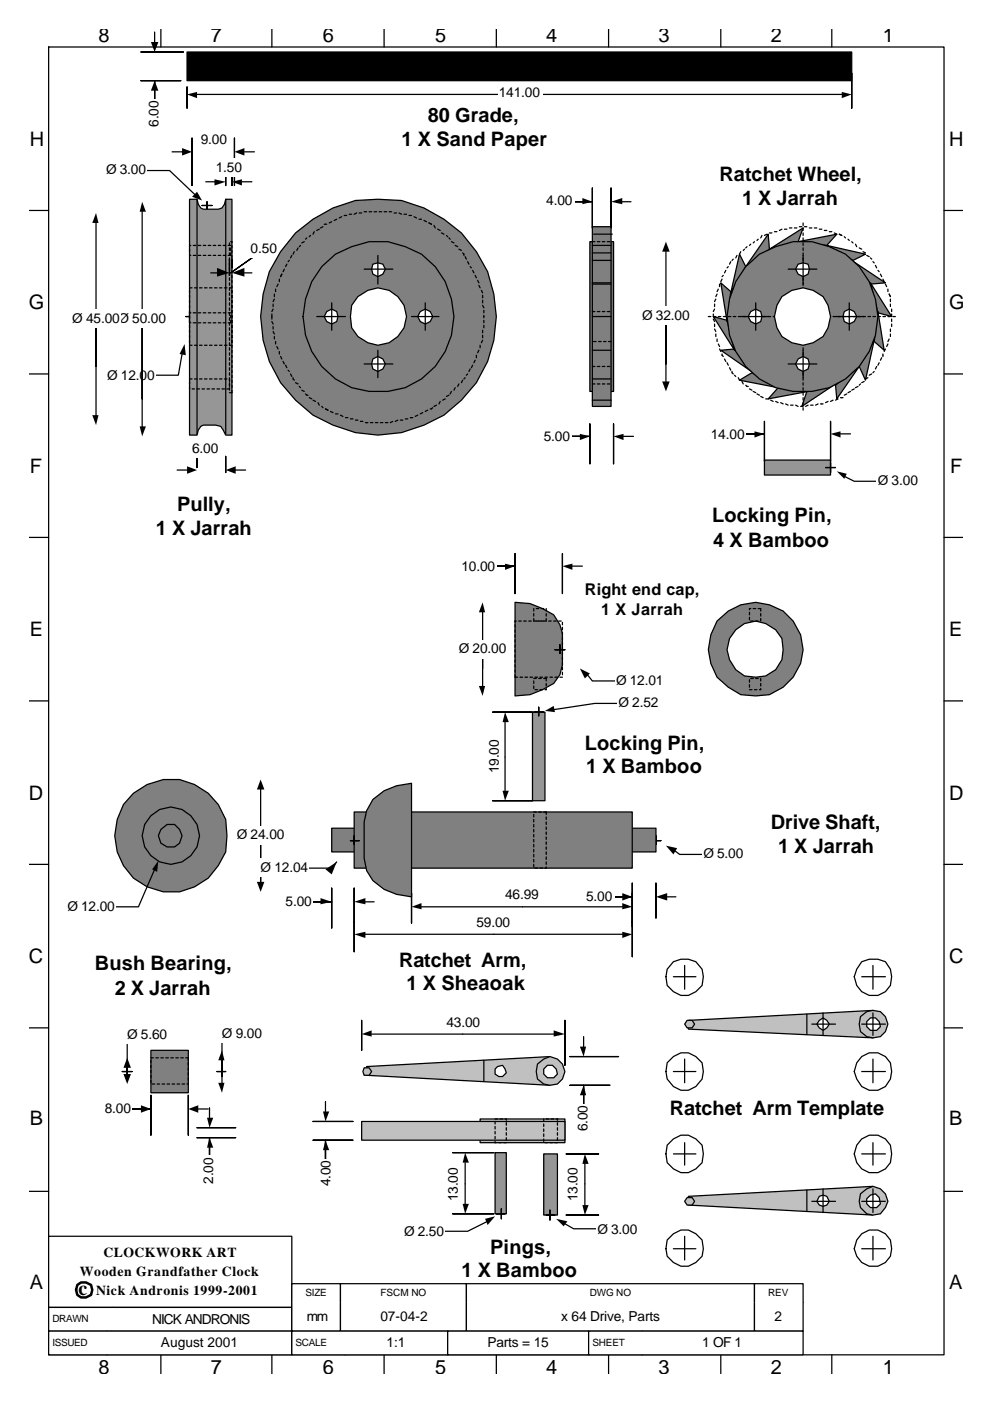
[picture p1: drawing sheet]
<svg xmlns="http://www.w3.org/2000/svg" width="210mm" height="297mm" viewBox="0 0 210 297" stroke-linecap="round" stroke-linejoin="round" font-family="sans-serif">
<g fill="#808080" stroke="#000" stroke-width=".26">
<path d="M28.3 168.2a12 12 0 0 1 18 2.4l1.6 3.1 .3 3.5-.3 3.4-1.6 2.9a11.9 11.9 0 0 1-15 4.6 11.9 11.9 0 0 1-6.4-14.4l1.3-3.1z" fill-rule="evenodd"/>
<circle cx="36.2" cy="177.2" r="6"/>
</g>
<path d="M125.7 39.9v8.4zM129.6 39.9v8.4zM118.8 42.8h6.9z" fill-rule="evenodd" fill="#fff"/>
<path d="M125.7 39.9v8.4v-8.4M129.6 39.9v8.4v-8.4M121.4 42.8h2.4M125.7 42.8h-6.9h6.9M131.8 42.8h2.1" fill="none" stroke="#000" stroke-width=".26"/>
<path d="M123.6 42l2.1 .8-2.1 .5zM129.6 42.8l2.4-.8v1.3z" fill="#000"/>
<g fill="#fff">
<path d="M115.6 40.7h6.4v3.9h-6.4z" fill-rule="evenodd"/>
<path d="M125.1 89.9v8.4zM130.2 89.9v8.4zM118.3 92.5h6.8z" fill-rule="evenodd"/>
</g>
<path d="M120.9 92.5h2.4M125.1 89.9v8.4v-8.4M125.1 92.5h-6.8h6.8M130.2 89.9v8.4v-8.4M132.3 92.5h2.1" fill="none" stroke="#000" stroke-width=".26"/>
<path d="M123 92l2.1 .5-2.1 .8zM130.2 92.5l2.1-.5v1.3z" fill="#000"/>
<g fill="#fff">
<path d="M115.1 90.4h6.3v4.2h-6.3z" fill-rule="evenodd"/>
<path d="M40.7 29.3v10zM49.7 29.3v10z" fill-rule="evenodd"/>
</g>
<path d="M36.5 32.2h2.4M40.7 29.3v10v-10M49.7 29.3v10v-10M51.9 32.2h2.1" fill="none" stroke="#000" stroke-width=".26"/>
<path d="M38.6 31.4l2.1 .8-2.1 .8zM49.7 32.2l2.2-.8v1.6z" fill="#000"/>
<g fill="#fff">
<path d="M42.1 27.7h6.3v4h-6.3z" fill-rule="evenodd"/>
<path d="M41.8 96.7v2.4zM47.9 96.7v3.5z" fill-rule="evenodd"/>
</g>
<path d="M37.6 99.7h2.1M41.8 96.7v2.4v-2.4M47.9 96.7v3.5v-3.5M49.7 99.7h2.4" fill="none" stroke="#000" stroke-width=".26"/>
<path d="M39.7 98.9l2.1 .8-2.1 .8zM47.9 99.7l2.1-.8v1.6z" fill="#000"/>
<g fill="#fff">
<path d="M40.5 93h6.1v4h-6.1z" fill-rule="evenodd"/>
<path d="M42.9 43.6h2.1zM43.9 42.8v1.8z" fill-rule="evenodd"/>
</g>
<path d="M31 36.2h5l5.3 5M42.9 43.6h2.1h-2.1M43.9 44.6v-1.8v1.8" fill="none" stroke="#000" stroke-width=".26"/>
<path d="M40.7 41.7l1.1-1 1.1 1.8z" fill="#000"/>
<g fill="#fff">
<path d="M22 34h9.2v4h-9.2z" fill-rule="evenodd"/>
<path d="M47.9 35.9v3.4zM49.2 35.9v3.4z" fill-rule="evenodd"/>
</g>
<path d="M43.7 38.5h2.1M47.9 35.9v3.4v-3.4M49.2 35.9v3.4v-3.4M51.3 38.5h2.1" fill="none" stroke="#000" stroke-width=".26"/>
<path d="M45.5 38l2.4 .5-2.4 .8zM49.2 38.5l2.1-.5v1.3z" fill="#000"/>
<g fill="#fff">
<path d="M200.3 252.6h4z"/>
<path d="M45.5 33.5h6.1v4h-6.1z" fill-rule="evenodd"/>
</g>
<g fill="none" stroke="#000" stroke-width=".26">
<path d="M10.3 10h190v277.2h-190zM34.1 6.2v3.8M57.7 6.2v3.8M81.5 6.2v3.8M105.3 6.2v3.8M129.1 6.2v3.8M152.9 6.2v3.8M176.5 6.2v3.8M6.3 44.6h4M200.3 44.6h4M6.3 79.3h4M200.3 79.3h4"/>
<path d="M6.3 113.9h4M200.3 113.9h4M6.3 148.6h4M200.3 148.6h4M6.3 183.3h4M200.3 183.3h4M6.3 217.9h4M200.3 217.9h4M6.3 252.6h4M200.3 252.6h4M34.1 287.2v4.1M57.7 287.2v4.1"/>
<path d="M81.5 287.2v4.1M105.3 287.2v4.1M129.1 287.2v4.1M152.9 287.2v4.1M176.5 287.2v4.1"/>
</g>
<path d="M75.1 195.4v6.4zM134.1 195.4v7.4z" fill-rule="evenodd" fill="#fff"/>
<path d="M75.1 195.4v6.4v-6.4M77.3 198.1h55M134.1 195.4v7.4v-7.4" fill="none" stroke="#000" stroke-width=".26"/>
<path d="M75.1 198.1l2.4-.5v1.3zM132 197.6l2.1 .5-2.1 .8z" fill="#000"/>
<g fill="#fff">
<path d="M100.8 193.6h7.9v4h-7.9z" fill-rule="evenodd"/>
<path d="M70.4 188.3v8.5zM75.1 188.3v7.4zM63.2 191.2h7.2z" fill-rule="evenodd"/>
</g>
<path d="M66.1 191.2h2.2M70.4 188.3v8.5v-8.5M70.4 191.2h-7.2h7.2M75.1 188.3v7.4v-7.4M77.3 191.2h2.1" fill="none" stroke="#000" stroke-width=".26"/>
<path d="M68 190.4l2.4 .8-2.4 .5zM75.1 191.2l2.4-.8v1.3z" fill="#000"/>
<g fill="#fff">
<path d="M60.1 189.1h6.3v4h-6.3z" fill-rule="evenodd"/>
<path d="M134.1 187.2v8.5zM139.2 187.2v7.4zM127.3 190.1h6.8z" fill-rule="evenodd"/>
</g>
<path d="M129.9 190.1h2.4M134.1 187.2v8.5v-8.5M134.1 190.1h-6.8h6.8M139.2 187.2v7.4v-7.4M141.3 190.1h2.1" fill="none" stroke="#000" stroke-width=".26"/>
<path d="M132 189.4l2.1 .7-2.1 .8zM139.2 190.1l2.4-.7v1.5z" fill="#000"/>
<g fill="#fff">
<path d="M124.1 188h6.3v4h-6.3z" fill-rule="evenodd"/>
<path d="M119.3 117.4v8.5zM109.3 117.4v8.5zM101.3 120h8z" fill-rule="evenodd"/>
</g>
<path d="M109.3 117.4v8.5v-8.5M119.3 117.4v8.5v-8.5M105 120h2.2M109.3 120h-8h8M121.2 120h2.4" fill="none" stroke="#000" stroke-width=".26"/>
<path d="M107.2 119.5l2.1 .5-2.1 .8zM119.3 120l2.1-.5v1.3z" fill="#000"/>
<path d="M97.6 117.9h7.7v4.2h-7.7z" fill-rule="evenodd" fill="#fff"/>
<path d="M162.2 97.5h14v3.2h-14z" fill-rule="evenodd" fill="#969696" stroke="#000" stroke-width=".26"/>
<path d="M162.2 89.3v8.5zM176.2 89.3v8.5zM154.5 92h7.7z" fill-rule="evenodd" fill="#fff"/>
<path d="M158 92h2.3M162.2 89.3v8.5v-8.5M162.2 92h-7.7h7.7M176.2 89.3v8.5v-8.5M178.3 92h2.1" fill="none" stroke="#000" stroke-width=".26"/>
<path d="M160.1 91.5l2.1 .5-2.1 .8zM176.2 92l2.1-.5v1.3z" fill="#000"/>
<path d="M150.5 89.9h7.7v4.2h-7.7z" fill-rule="evenodd" fill="#fff"/>
<path d="M109.3 127.7l3.1 .3 2.7 1 2.4 1.4 1.3 2.1 .5 1.8v6.6l-.5 2.2-1.3 1.8-2.4 1.3-2.7 1.1-3.1 .2z" fill-rule="evenodd" fill="#808080" stroke="#000" stroke-width=".26"/>
<g fill="none" stroke="#000" stroke-width=".26">
<path d="M109.3 132.5v.5M109.3 133.5v.6M109.3 134.6v.5M109.3 135.6v.6M109.3 136.7v.5M109.3 137.8v.5M109.3 138.8v.5M109.3 139.9v.5M109.5 131.7h-.2v.2M110.1 131.7h.5M111.1 131.7h.6M112.2 131.7h.5"/>
<path d="M113.2 131.1v.6h2.7v-.6M113.2 129v.6M113.2 130.1v.5M113.8 129h.5M114.8 129h.6M115.9 129v.6M115.9 130.1v.5M116.4 131.7h.5M117.5 131.7h.5M118.5 131.7h.6M119.3 131.9v.6M119.3 133v.5"/>
<path d="M119.3 134.1v.5M119.3 135.1v.5M119.3 136.2v.5M119.3 137.2v.6M119.3 138.3v.5M119.3 139.3v.6M109.3 143.1v.5h.5M109.3 140.9v.6M109.3 142v.5M110.3 143.6h.6M111.4 143.6h.5M112.4 143.6h.6"/>
<path d="M113.2 144.4v.5M113.2 145.4v.6M113.2 143.8h.6M113.5 143.6h.5M113.5 146.2h.5M114.3 143.8h.5M114.6 143.6h.5M114.6 146.2h.5M115.4 143.8h.5v.6M115.6 143.6h.6M115.9 144.9v.5M115.9 146v.2h-.3"/>
<path d="M116.7 143.6h.5M117.7 143.6h.6M118.8 143.6h.5M119.3 140.4v.5M119.3 141.5v.5M119.3 142.5v.6"/>
</g>
<path d="M10.3 262.1h51.6v15.1h-51.6z" fill-rule="evenodd" fill="#fff" stroke="#000" stroke-width=".26"/>
<path d="M61.9 272.2h10.3v3.9h-10.3z" fill-rule="evenodd" fill="#fff"/>
<path d="M61.9 276.1v-3.9h10.3v3.9" fill="none" stroke="#000" stroke-width=".26"/>
<path d="M72.2 272.2h26.8v3.9h-26.8z" fill-rule="evenodd" fill="#fff"/>
<path d="M72.2 276.1v-3.9h26.8v3.9" fill="none" stroke="#000" stroke-width=".26"/>
<path d="M99 272.2h61.1v3.9h-61.1z" fill-rule="evenodd" fill="#fff"/>
<path d="M99 276.1v-3.9h61.1v3.9" fill="none" stroke="#000" stroke-width=".26"/>
<path d="M160.1 272.2h10.3v3.9h-10.3z" fill-rule="evenodd" fill="#fff"/>
<path d="M160.1 276.1v-3.9h10.3v3.9" fill="none" stroke="#000" stroke-width=".26"/>
<path d="M10.3 277.2h13.5v5h-13.5z" fill-rule="evenodd" fill="#fff"/>
<path d="M23.8 277.2h-13.5v5h13.5" fill="none" stroke="#000" stroke-width=".26"/>
<path d="M23.8 277.2h38.1v5h-38.1z" fill-rule="evenodd" fill="#fff"/>
<path d="M23.8 277.2h38.1v5h-38.1" fill="none" stroke="#000" stroke-width=".26"/>
<path d="M61.9 276.1h10.3v6.1h-10.3z" fill-rule="evenodd" fill="#fff"/>
<path d="M61.9 276.1v6.1h10.3v-6.1" fill="none" stroke="#000" stroke-width=".26"/>
<path d="M72.2 276.1h26.8v6.1h-26.8z" fill-rule="evenodd" fill="#fff"/>
<path d="M72.2 276.1v6.1h26.8v-6.1" fill="none" stroke="#000" stroke-width=".26"/>
<path d="M99 276.1h61.1v6.1h-61.1z" fill-rule="evenodd" fill="#fff"/>
<path d="M99 276.1v6.1h61.1v-6.1" fill="none" stroke="#000" stroke-width=".26"/>
<path d="M160.1 276.1h10.3v6.1h-10.3z" fill-rule="evenodd" fill="#fff"/>
<path d="M160.1 276.1v6.1h10.3v-6.1" fill="none" stroke="#000" stroke-width=".26"/>
<path d="M10.3 282.2h12.5v5h-12.5z" fill-rule="evenodd" fill="#fff"/>
<path d="M22.8 282.2h-12.5v5h12.5" fill="none" stroke="#000" stroke-width=".26"/>
<path d="M22.8 282.2h39.1v5h-39.1z" fill-rule="evenodd" fill="#fff"/>
<path d="M22.8 282.2h39.1v5h-39.1" fill="none" stroke="#000" stroke-width=".26"/>
<path d="M61.9 282.2h11.4v5h-11.4z" fill-rule="evenodd" fill="#fff"/>
<path d="M73.3 282.2h-11.4v5h11.4" fill="none" stroke="#000" stroke-width=".26"/>
<path d="M73.3 282.2h21.7v5h-21.7z" fill-rule="evenodd" fill="#fff"/>
<path d="M73.3 282.2h21.7v5h-21.7" fill="none" stroke="#000" stroke-width=".26"/>
<path d="M95 282.2h29.9v5h-29.9z" fill-rule="evenodd" fill="#fff" stroke="#000" stroke-width=".26"/>
<path d="M124.9 282.2h11.4v5h-11.4z" fill-rule="evenodd" fill="#fff"/>
<path d="M136.3 282.2h-11.4v5h11.4" fill="none" stroke="#000" stroke-width=".26"/>
<path d="M136.3 282.2h34.1v5h-34.1z" fill-rule="evenodd" fill="#fff"/>
<path d="M136.3 282.2h34.1v5h-34.1" fill="none" stroke="#000" stroke-width=".26"/>
<g fill="#808080" stroke="#000" stroke-width=".26">
<path d="M129.4 51.2h.8v31.8h-.8z" fill-rule="evenodd"/>
<path d="M125.1 51.2h1.1v31.8h-1.1z" fill-rule="evenodd"/>
<path d="M125.7 48.1h3.9v38.1h-3.9z" fill-rule="evenodd"/>
</g>
<g fill="none" stroke="#000" stroke-width=".26">
<path d="M125.7 53.6h3.9M125.7 60h3.9M125.7 51.2h.5M125.7 52h3.9M125.7 55.2h3.9M125.9 49.7h4M126.7 51.2h.6M127.8 51.2h.5M128.9 51.2h.5M125.7 67.1h3.9M125.7 74.3h3.9M125.7 77.7h.5"/>
<path d="M125.7 66.1h.5M125.7 60.2h3.9M125.9 72.4h.6M126.7 77.7h.6M126.7 66.1h.6M127 72.4h.5M127.8 77.7h.5M127.8 66.1h.5M128.1 72.4h.5M128.9 77.7h.5M128.9 66.1h.5M129.1 72.4h.5"/>
<path d="M125.7 80.3h3.9M125.7 84.8h3.9M125.7 81.4h.5M126.7 81.4h.6M127.8 81.4h.5M128.9 81.4h.5"/>
</g>
<g fill="#c0c0c0" stroke="#000" stroke-width=".26">
<path d="M101.9 237.2h18v5.1h-18z" fill-rule="evenodd"/>
<path d="M76.7 237.8h43.2v3.9h-43.2z" fill-rule="evenodd"/>
</g>
<g fill="none" stroke="#000" stroke-width=".26">
<path d="M105 237.8v.5M105 238.8v.6M105 239.9v.5M105 237.2h.6M106.1 237.2h.5M107.2 237.2h.2v.3M107.4 238v.6M107.4 239.1v.5M115.4 237.2v.6M115.4 238.3v.5M115.4 239.4v.5M115.9 237.2h.5"/>
<path d="M116.9 237.2h.6M118 237.2h.3v.3M118.3 238v.6M118.3 239.1v.5M105 242v.3h.3M105 240.9v.6M105.8 242.3h.6M106.9 242.3h.5M107.4 240.2v.5M107.4 241.2v.5M115.4 240.4v.5M115.4 241.5v.5"/>
<path d="M115.6 242.3h.6M116.7 242.3h.5M117.7 242.3h.6M118.3 240.2v.5M118.3 241.2v.5"/>
</g>
<path d="M115.4 244.7h2.9v12.9h-2.9z" fill-rule="evenodd" fill="#969696" stroke="#000" stroke-width=".26"/>
<path d="M120.1 257.6h6.9zM120.1 244.7h6.9z" fill-rule="evenodd" fill="#fff"/>
<path d="M124.1 246.5v9M127 257.6h-6.9h6.9M127 244.7h-6.9h6.9" fill="none" stroke="#000" stroke-width=".26"/>
<path d="M124.1 244.7l.8 2.1h-1.3zM123.6 255.5h1.3l-.8 2.1z" fill="#000"/>
<path d="M119.6 247h4v8h-4z" fill-rule="evenodd" fill="#fff"/>
<path d="M105 244.4h2.4v13h-2.4z" fill-rule="evenodd" fill="#969696" stroke="#000" stroke-width=".26"/>
<path d="M96 257.4h8.8zM96 244.4h8.8z" fill-rule="evenodd" fill="#fff"/>
<path d="M96 257.4h8.8h-8.8M96 244.4h8.8h-8.8M98.7 246.5v9" fill="none" stroke="#000" stroke-width=".26"/>
<path d="M98.7 244.4l.8 2.1h-1.3zM98.2 255.2h1.3l-.8 2.2z" fill="#000"/>
<g fill="#fff">
<path d="M94.2 247.3h4v7.7h-4z" fill-rule="evenodd"/>
<path d="M120.9 230.1h8.5zM120.9 224h10.3zM123.8 230.1v7.1z" fill-rule="evenodd"/>
</g>
<path d="M123.8 219.8v2.4M120.9 230.1h8.5h-8.5M120.9 224h10.3h-10.3M123.8 230.1v7.1v-7.1M123.8 232.2v2.1" fill="none" stroke="#000" stroke-width=".26"/>
<path d="M123.8 230.1l.6 2.1h-1.4zM123 221.9h1.4l-.6 2.1z" fill="#000"/>
<g fill="#fff">
<path d="M121.7 234.1h4v6.1h-4z" fill-rule="evenodd"/>
<path d="M66.4 241.7h8.5zM66.4 237.8h8.5zM69.1 241.7v7.2z" fill-rule="evenodd"/>
</g>
<path d="M66.4 237.8h8.5h-8.5M69.1 233.5v2.2M66.4 241.7h8.5h-8.5M69.1 241.7v7.2v-7.2M69.1 243.6v2.4" fill="none" stroke="#000" stroke-width=".26"/>
<path d="M68.5 235.7h1.3l-.7 2.1zM69.1 241.7l.7 2.2h-1.3z" fill="#000"/>
<g fill="#fff">
<path d="M66.9 245.7h4.3v6.1h-4.3z" fill-rule="evenodd"/>
<path d="M41.8 241.2h8.2zM41.8 239.1h8.2zM44.4 241.2v6.9z" fill-rule="evenodd"/>
</g>
<path d="M41.8 239.1h8.2h-8.2M44.4 234.9v2.3M41.8 241.2h8.2h-8.2M44.4 241.2v6.9v-6.9M44.4 243.1v2.3" fill="none" stroke="#000" stroke-width=".26"/>
<path d="M43.9 237h1.3l-.8 2.1zM44.4 241.2l.8 2.1h-1.3z" fill="#000"/>
<g fill="#fff">
<path d="M42.3 244.9h4v6.4h-4z" fill-rule="evenodd"/>
<path d="M76.7 216.3v6.4zM119.9 216.3v9.6z" fill-rule="evenodd"/>
</g>
<path d="M76.7 216.3v6.4v-6.4M78.8 219.3h38.9M119.9 216.3v9.6v-9.6" fill="none" stroke="#000" stroke-width=".26"/>
<path d="M76.7 219.3l2.1-.8v1.3zM117.5 218.5l2.4 .8-2.4 .5z" fill="#000"/>
<path d="M94.5 214.8h7.6v3.9h-7.6z" fill-rule="evenodd" fill="#fff"/>
<path d="M32 222.7h8v9h-8z" fill-rule="evenodd" fill="#808080" stroke="#000" stroke-width=".26"/>
<g fill="none" stroke="#000" stroke-width=".26">
<path d="M32 224.8v.5M32 225.9v.5M32 226.9v.6M32 228v.5M32 229v.6M32 224.3h.5M32.3 229.8h.5M33.1 224.3h.5M33.3 229.8h.6M34.1 224.3h.6M34.4 229.8h.5M35.2 224.3h.5"/>
<path d="M35.5 229.8h.5M36.2 224.3h.6M36.5 229.8h.5M37.3 224.3h.5M37.6 229.8h.5M38.4 224.3h.5M38.6 229.8h.6M39.4 224.3h.6v.5M40 225.3v.6M40 226.4v.5M40 227.5v.5M40 228.5v.5"/>
<path d="M40 229.6v.2h-.3"/>
</g>
<path d="M32 232.2v8.5zM40 232.2v8.5zM25.1 235.1h6.9z" fill-rule="evenodd" fill="#fff"/>
<path d="M27.8 235.1h2.4M32 232.2v8.5v-8.5M32 235.1h-6.9h6.9M40 232.2v8.5v-8.5M42.1 235.1h2.1" fill="none" stroke="#000" stroke-width=".26"/>
<path d="M29.9 234.3l2.1 .8-2.1 .8zM40 235.1l2.1-.8v1.6z" fill="#000"/>
<g fill="#fff">
<path d="M22 233h6v4h-6z" fill-rule="evenodd"/>
<path d="M46 227.2h1.9zM47.1 226.1v2.1z" fill-rule="evenodd"/>
</g>
<path d="M47.1 219.3v7.9v-2.7M46 227.2h1.9h-1.9M47.1 228.2v-2.1v2.1M47.1 227.2v2.4" fill="none" stroke="#000" stroke-width=".26"/>
<path d="M47.1 222.7l.5 2.1h-1.3zM46.3 229.6h1.3l-.5 2.1z" fill="#000"/>
<g fill="#fff">
<path d="M46.6 217.1h9.2v4h-9.2z" fill-rule="evenodd"/>
<path d="M25.9 227.2h2.1zM27 226.1v2.1z" fill-rule="evenodd"/>
</g>
<path d="M27 219.5v7.7v-.8M25.9 227.2h2.1h-2.1M27 228.2v-2.1v2.1M27 227.2v.8" fill="none" stroke="#000" stroke-width=".26"/>
<path d="M27 224.3l.8 2.1h-1.6zM26.2 227.7h1.6l-.8 2.1z" fill="#000"/>
<g fill="#fff">
<path d="M26.7 217.4h9v4h-9z" fill-rule="evenodd"/>
<path d="M175.2 99.1h2.1zM176.2 98.1v2.1z" fill-rule="evenodd"/>
</g>
<path d="M175.2 99.1h2.1h-2.1M176.2 100.2v-2.1v2.1M179.1 101l2.1 1h5.1" fill="none" stroke="#000" stroke-width=".26"/>
<path d="M177.5 99.9l2.2 .6-.6 1z" fill="#000"/>
<g fill="#fff">
<path d="M186 99.9h9v4h-9z" fill-rule="evenodd"/>
<path d="M115.9 257.6h1.8zM116.7 256.6v2.1z" fill-rule="evenodd"/>
</g>
<path d="M115.9 257.6h1.8h-1.8M116.7 258.7v-2.1v2.1M119.9 259.5l1.8 1h5" fill="none" stroke="#000" stroke-width=".26"/>
<path d="M118 258.4l2.4 .5-.8 1.1z" fill="#000"/>
<g fill="#fff">
<path d="M126.5 258.4h9.2v4.2h-9.2z" fill-rule="evenodd"/>
<path d="M105.3 257.4h1.9zM106.4 256.3v2.1z" fill-rule="evenodd"/>
</g>
<path d="M103.5 258.9l-4.3 2.2h-5M105.3 257.4h1.9h-1.9M106.4 258.4v-2.1v2.1" fill="none" stroke="#000" stroke-width=".26"/>
<path d="M102.9 258.4l2.1-.5-1.5 1.8z" fill="#000"/>
<g fill="#fff">
<path d="M85.2 258.9h9.3v4.3h-9.3z" fill-rule="evenodd"/>
<path d="M138.4 178.2h1.8zM139.2 177.2v1.8z" fill-rule="evenodd"/>
</g>
<path d="M138.4 178.2h1.8h-1.8M139.2 179v-1.8v1.8M143.1 180.4l1.1 .8h5" fill="none" stroke="#000" stroke-width=".26"/>
<path d="M141.3 179.3l2.4 .5-.8 1.4z" fill="#000"/>
<g fill="#fff">
<path d="M149 179h9.2v4h-9.2z" fill-rule="evenodd"/>
<path d="M54.2 177.2h2.2zM55.3 176.1v2.1z" fill-rule="evenodd"/>
</g>
<path d="M54.2 177.2h2.2h-2.2M55.3 178.2v-2.1v2.1M55.3 167.1v10.1M55.3 187.2v-10v10.3" fill="none" stroke="#000" stroke-width=".26"/>
<path d="M55.3 165.3l.8 2.1h-1.6zM54.5 187h1.6l-.8 2.1z" fill="#000"/>
<g fill="#fff">
<path d="M50 175.1h10.6v3.9h-10.6z" fill-rule="evenodd"/>
<path d="M39.4 67.1h1.9zM40.2 66.1v2.1z" fill-rule="evenodd"/>
</g>
<path d="M38.6 75.1l-.8 4.5h-5M39.4 67.1h1.9h-1.9M40.2 68.2v-2.1v2.1" fill="none" stroke="#000" stroke-width=".26"/>
<path d="M39.2 72.9l.2 2.4-1.3-.2z" fill="#000"/>
<g fill="#fff">
<path d="M22.5 77.4h10.6v4.3h-10.6z" fill-rule="evenodd"/>
<path d="M29.4 67.6h1.8zM30.2 66.6v2.1z" fill-rule="evenodd"/>
</g>
<path d="M30.2 44.6v23M29.4 67.6h1.8h-1.8M30.2 68.7v-2.1v2.1M30.2 84.6v-17v23.1" fill="none" stroke="#000" stroke-width=".26"/>
<path d="M30.2 42.8l.8 2.1h-1.4zM29.6 90.4h1.4l-.8 2.1z" fill="#000"/>
<g fill="#fff">
<path d="M24.9 65.5h10.8v4h-10.8z" fill-rule="evenodd"/>
<path d="M140.2 67.1h2.1zM141.3 66.1v2.1z" fill-rule="evenodd"/>
</g>
<path d="M141.3 53.1v14M140.2 67.1h2.1h-2.1M141.3 68.2v-2.1v2.1M141.3 77.2v-10.1v14" fill="none" stroke="#000" stroke-width=".26"/>
<path d="M141.3 51.2l.8 2.2h-1.6zM140.5 80.9h1.6l-.8 2.1z" fill="#000"/>
<g fill="#fff">
<path d="M136 65h10.6v4h-10.6z" fill-rule="evenodd"/>
<path d="M101.3 137.8h1.9zM102.4 136.7v1.9z" fill-rule="evenodd"/>
</g>
<path d="M101.3 137.8h1.9h-1.9M102.4 138.6v-1.9v1.9M102.4 129.6v8.2M102.4 141.7v-3.9v7.9" fill="none" stroke="#000" stroke-width=".26"/>
<path d="M102.4 127.7l.5 2.1h-1.3zM101.6 145.4h1.3l-.5 2.1z" fill="#000"/>
<g fill="#fff">
<path d="M96.8 135.6h10.9v4h-10.9z" fill-rule="evenodd"/>
<path d="M117.7 137.8h2.2zM118.8 136.7v1.9z" fill-rule="evenodd"/>
</g>
<path d="M117.7 137.8h2.2h-2.2M118.8 138.6v-1.9v1.9M124.6 143.1l1.1 1.3h5" fill="none" stroke="#000" stroke-width=".26"/>
<path d="M123 141.7l2.1 1.1-1 1z" fill="#000"/>
<path d="M130.4 142.3h10.6v3.9h-10.6z" fill-rule="evenodd" fill="#fff"/>
<g fill="#808080" stroke="#000" stroke-width=".26">
<path d="M180.7 55.2l7.2 4.8-3.2 .2z" fill-rule="evenodd"/>
<path d="M169.3 51.2l8.2-1.5-2.1 2.3z" fill-rule="evenodd"/>
<path d="M175.4 52l8.2 1.9-2.6 1.3z" fill-rule="evenodd"/>
<path d="M184.7 60l4.5 7.1-2.9-.8z" fill-rule="evenodd"/>
<path d="M186.3 66.1l1.3 8.2-2.1-1.9z" fill-rule="evenodd"/>
<path d="M185.5 72.1l-1.9 8.5-1.3-2.9z" fill-rule="evenodd"/>
<path d="M177.3 81.7l5-4-4.8 6.9z" fill-rule="evenodd"/>
<path d="M171.2 83l6.1-1.6-7.2 4.8z" fill-rule="evenodd"/>
<path d="M165.1 82.2l6.3 .8-8.4 1.6z" fill-rule="evenodd"/>
<path d="M156.9 80.6l2.6-1.6 5.6 3.2z" fill-rule="evenodd"/>
<path d="M152.9 74.3l2.9-.3 4 5z" fill-rule="evenodd"/>
<path d="M151.3 67.1l3 .8 1.5 6.4z" fill-rule="evenodd"/>
<path d="M152.9 60l2.1 1.8-.7 6.4z" fill-rule="evenodd"/>
<path d="M156.9 53.9l1.3 2.6-3.2 5.6z" fill-rule="evenodd"/>
<path d="M163 49.7l.2 3.1-5 3.7z" fill-rule="evenodd"/>
<path d="M163.2 52.8l7.2-4.5-1.1 2.9z" fill-rule="evenodd"/>
<path d="M158.2 56.5l2.9-2.6 3.5-1.6 3.7-1.1a16 16 0 0 1 17.5 19.8 16 16 0 0 1-24.7 9.3 16.2 16.2 0 0 1-2.9-23.8z" fill-rule="evenodd"/>
</g>
<path d="M179.1 66.1l1.1-.6 1 .6 .6 1-.6 1.1-1 .5-1.1-.5-.2-1.1z" fill-rule="evenodd" fill="#fff" stroke="#000" stroke-width=".26"/>
<g fill="none" stroke="#000" stroke-width=".26">
<path d="M153.2 59.2l-.3 .5M153.5 58.4l-.3 .2M154 57.3l-.3 .6M154.5 56.5l-.2 .3M155 55.5l-.2 .5M155.6 54.9l-.3 .3M156.4 54.2l-.3 .5M157.2 53.4l-.3 .5M158 52.8l-.3 .3M158.5 52.3l-.3 .3M159.3 51.8l-.3 .2M160.1 51.2l-.3 .3"/>
<path d="M160.9 50.7l-.3 .3M161.7 49.9l-.3 .5M162.7 49.7l-.5 .2M163.2 49.4h.6M164.3 49.1h.5M165.9 48.6l-.5 .3M166.4 48.6h.6M167.5 48.3h.5M168.5 48.3h.6M169.6 48.1h.5M170.4 47.3v.5M170.4 48.3v.6"/>
<path d="M170.4 49.4v.5M170.4 50.4v.6M170.4 51.5v.5M170.4 52.6v.5M170.4 53.6v.6M170.4 54.7v.5M170.4 55.7v.6M170.4 56.8v.5M170.4 57.9v.5M170.4 58.9v.5M170.4 60v.5M170.7 48.1h.5"/>
<path d="M171.7 48.3h.5M172.8 48.3h.5M173.8 48.6h.6M174.9 48.9h.5M175.9 49.1h.6M177 49.4l.5 .3M178.1 49.7l.5 .2M179.1 50.2l.3 .2M179.9 50.7l.3 .3M180.7 51.2l.3 .3M181.5 51.8l.3 .5M182.3 52.6l.5 .2"/>
<path d="M183.1 53.4l.5 .2M183.9 54.2l.5 .2M184.7 54.7l.2 .2M185.2 55.5l.3 .2M185.7 56.3l.3 .5M186.3 57.3l.2 .3M186.8 58.1l.3 .5M187.3 59.2l.3 .5M150.3 67.1h.5M151.3 66.6v.5h.6M151.3 67.6l.3 .6M151.6 65.5l-.3 .6"/>
<path d="M151.6 64.5v.5M151.6 68.7v.5M151.6 69.8l.3 .5M151.9 63.4l-.3 .5M151.9 70.8v.5M152.1 62.4l-.2 .5M152.1 71.9v.5M152.4 67.1h.5M152.4 61.3l-.3 .5M152.4 72.9l.3 .6M152.7 60.2v.6M152.7 74l.2 .5"/>
<path d="M153.2 75.1v.2l.3 .3M153.5 67.1h.5M153.7 76.1l.3 .5M154.3 76.9l.2 .5M154.5 67.1h.5M154.8 78l.2 .5M155.3 78.8v.2l.3 .3M155.6 67.1h.5M155.8 79.6l.3 .2M156.6 67.1h.6M157.7 67.1h.5M158.7 67.1h.6"/>
<path d="M159.8 67.1h.5M160.9 67.1h.5M161.9 67.1h.6M163 67.1h.5M164 67.1h.6M165.1 67.1h.5M166.2 67.1h.5M167.2 67.1h.5M168.3 67.1h.5M169.3 67.1h.6M170.4 67.1h.5M170.4 61v.6"/>
<path d="M170.4 62.1v.5M170.4 63.1v.6M170.4 64.2v.5M170.4 65.3v.5M170.4 66.3v.6M170.4 67.4v.5M170.4 68.4v.6M170.4 69.5v.5M170.4 70.6v.5M170.4 71.6v.5M170.4 72.7v.5M170.4 73.7v.6"/>
<path d="M170.4 74.8v.5M170.4 75.8v.6M170.4 76.9v.5M170.4 78v.5M170.4 79v.6M171.4 67.1h.6M172.5 67.1h.5M173.6 67.1h.5M174.6 67.1h.6M175.7 67.1h.5M176.7 67.1h6.9M180.2 64.2v5.8"/>
<path d="M184.1 67.1h.6M184.9 79.3l-.5 .3M185.2 67.1h.5M185.5 78.8l-.3 .2M186 77.7l-.3 .5M186.3 67.1h.5M186.5 76.9l-.2 .5M187.1 75.8l-.3 .6M187.3 67.1h.6M187.3 75.1v.5M187.9 60.2l.2 .6M187.9 74l-.3 .5"/>
<path d="M188.4 67.1h.5M188.4 61.3v.5M188.4 72.9l-.3 .6M188.6 62.4l.3 .5M188.6 71.9l-.2 .5M188.9 63.4v.5M188.9 64.5v.5M188.9 69.8v.5M188.9 70.8v.5M189.2 65.5v.6M189.2 66.6v.5M189.2 67.6v.6"/>
<path d="M189.2 68.7v.5M189.4 67.1h.6M156.6 80.1l.3 .5M157.4 80.9l.3 .5M158.2 81.7l.3 .2h.2M159 82.5l.5 .2M159.8 83l.5 .3M160.6 83.5l.5 .3M161.4 84l.5 .3M162.5 84.6h.5M163.5 84.8l.5 .3M164.6 85.1l.5 .3"/>
<path d="M165.6 85.4l.6 .2M166.7 85.6l.5 .3M167.7 85.9h.6M168.8 85.9l.5 .3M169.9 86.2h.5M170.4 80.1v.5M170.4 81.1v.6M170.4 82.2v.5M170.4 83.3v.5M170.4 84.3v.5M170.4 85.4v.5M170.4 86.4v.6"/>
<path d="M171.4 85.9l-.5 .3M172 85.9h.5M173.6 85.6l-.6 .3M174.1 85.6h.5M175.7 85.1l-.5 .3M176.7 84.8l-.5 .3M177.8 84.6l-.5 .2M178.3 84.3h.6M179.7 83.5l-.6 .3M180.4 83l-.5 .3M181.2 82.5l-.5 .2M182 81.9l-.5 .3"/>
<path d="M182.6 81.4l-.3 .3M183.4 80.9l-.6 .2M184.1 80.1l-.5 .2"/>
</g>
<g fill="#fff" stroke="#000" stroke-width=".26">
<path d="M165.9 62.9a5.9 5.9 0 0 1 9.8 1.8l.5 2.4a6 6 0 0 1-7.2 6 6 6 0 0 1-4.2-8.4z" fill-rule="evenodd"/>
<path d="M169.3 56l1.1-.3 1 .3 .3 1.1-.3 1-1 .5-1.1-.5-.5-1z" fill-rule="evenodd"/>
</g>
<path d="M167.2 57.1h6.1M170.4 54.2v6" fill="none" stroke="#000" stroke-width=".26"/>
<path d="M169.3 76.1l1.1-.5 1 .5 .3 1.1-.3 1-1 .6-1.1-.6-.5-1z" fill-rule="evenodd" fill="#fff" stroke="#000" stroke-width=".26"/>
<path d="M167.2 77.2h6.1M170.4 74.3v5.8" fill="none" stroke="#000" stroke-width=".26"/>
<path d="M159.3 66.1l1-.6 1.1 .6 .3 1-.3 1.1-1.1 .5-1-.5-.6-1.1z" fill-rule="evenodd" fill="#fff" stroke="#000" stroke-width=".26"/>
<path d="M157.2 67.1h6M160.3 64.2v5.8" fill="none" stroke="#000" stroke-width=".26"/>
<path d="M19.3 67.6h1.9zM20.4 66.6v2.1z" fill-rule="evenodd" fill="#fff"/>
<path d="M20.4 47v20.6M19.3 67.6h1.9h-1.9M20.4 68.7v-2.1v2.1M20.4 77.7v-10.1v20.7" fill="none" stroke="#000" stroke-width=".26"/>
<path d="M20.4 45.2l.5 2.1h-1.3zM19.6 88h1.3l-.5 2.1z" fill="#000"/>
<path d="M14.8 65.5h10.9v4h-10.9z" fill-rule="evenodd" fill="#fff"/>
<g fill="#c0c0c0" stroke="#000" stroke-width=".26">
<path d="M77.8 226.1l38.9-2.1v6.1l-38.9-2.1z" fill-rule="evenodd"/>
<path d="M114 225.6l1.4-1.1 1.3-.5a3.2 3.2 0 0 1 2.6 4.8l-1 1-1.6 .3-1.3-.3-1.4-1-.2-1.6z" fill-rule="evenodd"/>
<path d="M77.3 226.4h1l.5 .8-.5 .8h-1l-.3-.8z" fill-rule="evenodd"/>
</g>
<g fill="#fff" stroke="#000" stroke-width=".26">
<path d="M115.4 226.7l.8-.8h1l.8 .8 .3 1-.8 .8h-1.3l-.8-.8z" fill-rule="evenodd"/>
<path d="M105 226.7l.6-.6 1-.2 .6 .8 .2 .8-.8 .7h-.8l-.8-.5z" fill-rule="evenodd"/>
</g>
<path d="M102.7 224.8v4.5" fill="none" stroke="#000" stroke-width=".26"/>
<g fill="#c0c0c0" stroke="#000" stroke-width=".26">
<path d="M146 216.3l39.2-2.1v5.8l-39.2-1.8z" fill-rule="evenodd"/>
<path d="M182.6 215.5l1.3-1a3 3 0 0 1 4 1.2 3 3 0 0 1-1.1 4.1l-1.6 .2-1.3-.2-1.3-1.1-.3-1.6z" fill-rule="evenodd"/>
<path d="M145.8 216.3h1l.6 .8-.6 .8h-1l-.5-.8z" fill-rule="evenodd"/>
</g>
<g fill="#fff" stroke="#000" stroke-width=".26">
<path d="M183.9 216.6l.8-.8h1l.8 .8 .3 1.1-.8 .8h-1.3l-.8-.8z" fill-rule="evenodd"/>
<path d="M173.8 216.3l.8-.5 .8 .5 .5 .8-.5 .8-.8 .6-.8-.6-.5-.8z" fill-rule="evenodd"/>
</g>
<g fill="none" stroke="#000" stroke-width=".26">
<path d="M142.9 203.9l1.6-.5a3.7 3.7 0 0 1 4.7 3.7l-.2 1.8-1.4 1.4-1.6 .7h-1.5l-1.6-.7-1.3-1.4-.3-1.8 .3-1.6zM142.9 207.1h4.7M145.3 204.7v5M171.2 215v4.3M172.2 217.1h5.1M174.6 214.8v4.7M182.8 203.9l1.6-.5h1.9l1.6 .5 1 1.6a4 4 0 0 1-2.8 5.6 4 4 0 0 1-4.9-4l.6-1.6zM182.8 207.1h5.1M182.8 217.1h5.1M185.2 204.7v5M185.2 214.8v4.7M141.6 225.3l1.3-1.3 1.6-.8h1.5a4 4 0 0 1 2.4 6.5 4 4 0 0 1-6.8-.9l-.3-1.6z"/>
<path d="M142.9 227.2h4.7M145.3 224.5v5.1M182.8 224a3.9 3.9 0 0 1 4.2-.5 3.9 3.9 0 0 1 2.2 3.7 3.8 3.8 0 0 1-3 4 3.8 3.8 0 0 1-4.4-2.4l-.6-1.6 .6-1.9zM182.8 227.2h5.1M185.2 224.5v5.1"/>
</g>
<path d="M113 151h2.6v18.8h-2.6z" fill-rule="evenodd" fill="#969696" stroke="#000" stroke-width=".26"/>
<path d="M104.5 169.8h8.5zM104.5 151h8.5z" fill-rule="evenodd" fill="#fff"/>
<path d="M104.5 151h8.5h-8.5M107.2 152.8v15.1M104.5 169.8h8.5h-8.5" fill="none" stroke="#000" stroke-width=".26"/>
<path d="M107.2 151l.7 2.1h-1.3zM106.6 167.7h1.3l-.7 2.1z" fill="#000"/>
<g fill="#fff">
<path d="M102.7 156.5h4.2v7.7h-4.2z" fill-rule="evenodd"/>
<path d="M113.2 151h2.2zM114.3 149.9v1.9z" fill-rule="evenodd"/>
</g>
<path d="M113.2 151h2.2h-2.2M114.3 151.8v-1.9v1.9M131.2 149.1h-5l-8.7 1.4" fill="none" stroke="#000" stroke-width=".26"/>
<path d="M115.6 150.7l1.9-1 .2 1.3z" fill="#000"/>
<path d="M131 147h9v4h-9z" fill-rule="evenodd" fill="#fff"/>
<path d="M40.2 42.2h1.6l.3 1.1 .5 .8 .5 .3h3.2l.8-.3 .5-.8 .3-1.1h1.3v50.1h-1.3l-1.1-1.9-1-.3h-2.7l-.5 .3-.5 .8-.3 1.1h-1.6z" fill-rule="evenodd" fill="#969696" stroke="#000" stroke-width=".26"/>
<g fill="none" stroke="#000" stroke-width=".26">
<path d="M40.2 52.8v.6M40.2 53.9v.3h.3M40.5 52h-.3v.3M41 54.2h.5M41 52h.5M41.8 42.2v49.8M42.1 54.2h.5M42.1 52h.5M43.1 54.2h.6M43.1 52h.6M44.2 54.2h.5M44.2 52h.5"/>
<path d="M45.2 54.2h.6M45.2 52h.6M46.3 54.2h.5M46.3 52h.5M47.4 54.2h.5M47.4 52h.5M47.9 42.2v49.8M48.4 52h.5M48.7 51.5v.5M48.7 52.6v.5M48.7 53.6v.6M48.7 54.7v.5"/>
<path d="M48.7 55.7v.6M48.7 56.8v.5M48.7 57.9v.5M48.7 58.9v.5M48.7 60v.5M48.9 52.6v.5M48.9 53.6v.6h-.5M48.9 51.2h.3v.3M49.2 52v.6M49.2 53.1v.5M49.2 54.2v.5M49.2 55.2v.5"/>
<path d="M49.2 56.3v.5M49.2 57.3v.6M49.2 58.4v.5M49.2 59.4v.6M40.2 61.6v.5M40.2 62.6v.5M40.2 63.7v.5M40.2 64.7v.6M40.2 65.8v.8M40.2 66.9v.7M40.2 67.9v.5h.3M40.2 69v.5"/>
<path d="M40.2 70v.6M40.2 71.1v.5M40.2 72.1v.6M40.2 66.3h.3M40.2 73.2h.5M40.2 61h.5M41 68.4h.5M41 66.3h.5M41.3 73.2h.5M41.3 61h.5M42.1 68.4h.5M42.1 66.3h.5"/>
<path d="M42.3 73.2h.6M42.3 61h.6M43.1 68.4h.6M43.1 66.3h.6M43.4 73.2h.5M43.4 61h.5M44.2 68.4h.5M44.2 66.3h.5M44.4 73.2h.6M44.4 61h.6M45.2 68.4h.6M45.2 66.3h.6"/>
<path d="M45.5 73.2h.5M45.5 61h.5M46.3 68.4h.5M46.3 66.3h.5M46.6 73.2h.5M46.6 61h.5M47.4 68.4h.5M47.4 66.3h.5M47.6 73.2h.6M47.6 61h.6M48.4 66.3h.5M48.7 62.1v.5"/>
<path d="M48.7 63.1v.6M48.7 64.2v.5M48.7 65.3v.5M48.7 66.3v.6M48.7 67.4v.5M48.7 68.4v.6M48.7 69.5v.5M48.7 70.6v.5M48.7 71.6v.5M48.7 72.7v.5h.5v.5M48.7 73.7v.6M48.7 74.8v.5"/>
<path d="M48.7 75.8v.6M48.7 76.9v.5M48.7 78v.5M48.7 79v.6M48.9 67.9v.5h-.5M48.9 66.9v.5M49.2 60.5v.5h-.5v.6M49.2 61.6v.5M49.2 62.6v.5M49.2 63.7v.5M49.2 64.7v.6M49.2 65.8v.5"/>
<path d="M49.2 66.9v.5M49.2 67.9v.5M49.2 69v.5M49.2 70v.6M49.2 71.1v.5M49.2 72.1v.6M49.2 74.3v.5M49.2 75.3v.5M49.2 76.4v.5M49.2 77.4v.6M49.2 78.5v.5M49.2 79.6v.5"/>
<path d="M40.2 80.9v.5M40.2 81.9v.6M40.2 80.3h.5M40.7 82.5h.6M41.3 80.3h.5M41.8 82.5h.5M42.3 80.3h.6M42.9 82.5h.5M43.4 80.3h.5M43.9 82.5h.5M44.4 80.3h.6M45 82.5h.5"/>
<path d="M45.5 80.3h.5M46 82.5h.6M46.6 80.3h.5M47.1 82.5h.5M47.6 80.3h.6M48.2 82.5h.5M48.7 80.1v.8M48.7 81.1v.8M48.7 82.2v.5M49.2 80.6v.5M49.2 81.7v.5M49.2 82.7v.6h-.5"/>
</g>
<path d="M48.7 54.9v3.5zM49.2 54.9v1.9zM48.9 57.9l7.2-5.1z" fill-rule="evenodd" fill="#fff"/>
<path d="M44.7 57.9h1.6M48.7 54.9v3.5v-3.5M48.9 57.9l7.2-5.1-7.2 5.1M49.2 54.9v1.9v-1.9M51.9 57.9h1.5" fill="none" stroke="#000" stroke-width=".26"/>
<path d="M46 56.8l2.7 1.1-2.7 .7zM49.2 57.9l2.7-1.1v1.8z" fill="#000"/>
<path d="M52.9 50.7h6.4v4h-6.4z" fill-rule="evenodd" fill="#fff"/>
<path d="M39.7 11h141v6.1h-141z" fill-rule="evenodd" fill="#000" stroke="#000" stroke-width=".26"/>
<path d="M29.9 17.1h8.5zM29.9 11h9zM32.8 17.1v7.2z" fill-rule="evenodd" fill="#fff"/>
<path d="M29.9 17.1h8.5h-8.5M29.9 11h9h-9M32.8 17.1v7.2v-7.2M32.8 6.8v2.4M32.8 19.2v2.1" fill="none" stroke="#000" stroke-width=".26"/>
<path d="M32.8 17.1l.8 2.1h-1.6zM32 8.9h1.6l-.8 2.1z" fill="#000"/>
<g fill="#fff">
<path d="M30.7 21.1h4v6.1h-4z" fill-rule="evenodd"/>
<path d="M39.7 18.4v4.5zM180.7 15.5v7.4z" fill-rule="evenodd"/>
</g>
<path d="M39.7 22.9v-4.5v4.5M41.8 20h137.1M180.7 22.9v-7.4v7.4" fill="none" stroke="#000" stroke-width=".26"/>
<path d="M178.6 19.5l2.1 .5-2.1 .8zM39.7 20l2.1-.5v1.3z" fill="#000"/>
<path d="M105.6 17.6h9.5v4h-9.5z" fill-rule="evenodd" fill="#fff"/>
<g fill="#c0c0c0" stroke="#000" stroke-width=".26">
<path d="M146 253.6l39.2-2.1v6.1l-39.2-2.1z" fill-rule="evenodd"/>
<path d="M182.6 253.1l1.3-1 1.3-.6 1.6 .6 1.1 1 .5 1.6-.5 1.3-1.1 1.4-1.6 .2-1.3-.2-1.3-1.4-.3-1.3z" fill-rule="evenodd"/>
<path d="M145.8 253.9h1l.6 .8-.6 .8h-1l-.5-.8z" fill-rule="evenodd"/>
</g>
<g fill="#fff" stroke="#000" stroke-width=".26">
<path d="M183.9 254.2l.8-.8 1-.3 .8 .8 .3 1.3-.8 .8h-1.3l-.8-.8z" fill-rule="evenodd"/>
<path d="M173.8 253.6l.8-.2 .8 .2 .5 1.1-.5 .8-.8 .3-.8-.3-.5-.8z" fill-rule="evenodd"/>
</g>
<g fill="none" stroke="#000" stroke-width=".26">
<path d="M141.6 242.8l1.3-1.3 1.6-.8h1.5l1.6 .8 1.4 1.3 .2 1.9-.2 1.8-1.4 1.3-1.6 .8h-1.5l-1.6-.8-1.3-1.3-.3-1.8zM142.9 244.7h4.7M145.3 242.3v4.7M171.2 252.3v4.5M172.2 254.7h5.1M174.6 252.1v5M182.8 241.5a3.9 3.9 0 0 1 4.2-.5 3.9 3.9 0 0 1 2.2 3.7 3.9 3.9 0 0 1-3 3.9 3.9 3.9 0 0 1-4.4-2.1l-.6-1.8 .6-1.9zM182.8 244.7h5.1M182.8 254.7h5.1M185.2 242.3v4.7M185.2 252.1v5M141.6 262.9l1.3-1.3 1.6-.8h1.5l1.6 .8 1.4 1.3 .2 1.9-.2 1.5-1.4 1.4-1.6 .8h-1.5l-1.6-.8-1.3-1.4-.3-1.5z"/>
<path d="M142.9 264.8h4.7M145.3 262.1v5M182.8 261.6a3.9 3.9 0 0 1 4.2-.5 3.9 3.9 0 0 1 2.2 3.7 3.9 3.9 0 0 1-3.1 3.7 3.9 3.9 0 0 1-4.3-2.2l-.6-1.5 .6-1.9zM182.8 264.8h5.1M185.2 262.1v5"/>
</g>
<path d="M62.7 49.4l3.7-2.9 4.2-2.4 4.8-1.6 4.8-.3 5 .3 4.8 1.6a25.3 25.3 0 0 1 15.3 23 25.3 25.3 0 0 1-25.1 25.2 25.3 25.3 0 0 1-24.9-25.2 24.5 24.5 0 0 1 7.4-17.7z" fill-rule="evenodd" fill="#808080" stroke="#000" stroke-width=".26"/>
<path d="M75.9 62.9a6 6 0 0 1 9.9 2 6 6 0 0 1-5.6 8.3l-2.1-.5-2.2-1.4-1.3-1.8-.3-2.4 .3-2.4z" fill-rule="evenodd" fill="#fff" stroke="#000" stroke-width=".26"/>
<g fill="none" stroke="#000" stroke-width=".26">
<path d="M59.3 59.2v.5M59.8 58.1l-.3 .5M60.3 57.1l-.2 .5M60.9 56l-.3 .5M61.4 55.2l-.3 .3M61.9 54.2l-.3 .5M62.4 53.4l-.2 .5M63.2 52.6l-.2 .5M63.8 52l-.3 .3M64.6 51.2l-.6 .3M65.1 50.4l-.3 .3M65.9 49.9l-.3 .3"/>
<path d="M66.7 49.1l-.3 .6M67.7 48.6l-.5 .3M68.3 56.5l2.9-2.6 3.4-1.6 3.7-1.1a16 16 0 0 1 17.5 19.8 16 16 0 0 1-24.6 9.3 16.2 16.2 0 0 1-2.9-23.8zM68.5 48.1l-.5 .2M68.8 47.5h.5M70.4 47l-.6 .3M71.4 46.5l-.5 .2M72.5 45.9l-.5 .3M73 45.7h.6M74.1 45.4h.5M75.7 45.2l-.6 .2M76.2 45.2h.5"/>
<path d="M77.3 44.9h.5M78.3 44.9h.5M79.4 44.9h.5M80.4 44.9h.6M81.5 44.9h.5M82.5 44.9h.6M83.6 45.2h.5M84.7 45.2l.5 .2M85.7 45.4h.6M86.8 45.7h.5M87.8 45.9l.6 .3M88.9 46.5h.5"/>
<path d="M90 46.7l.5 .3M91 47.3l.5 .2M92.1 47.8l.2 .5M92.9 48.6l.5 .3M93.7 49.4l.5 .3M94.7 49.9l.3 .3M95.2 50.4l.3 .3M95.8 51.2l.5 .3M96.6 52l.5 .3M97.4 52.8l.5 .3M98.2 53.6l.2 .3v.3M98.7 54.4l.3 .5"/>
<path d="M99.2 55.5l.3 .5M99.7 56.5l.3 .3M100.3 57.3l.2 .6M100.8 58.4l.3 .5M101.3 59.4l.3 .6M57.7 66.6v1M57.7 68.2l.2 .5M57.9 65.5l-.2 .6M57.9 64.5v.5M57.9 69.2v.6M57.9 70.3l.3 .5M58.2 63.4l-.3 .5"/>
<path d="M58.2 62.4v.5M58.2 71.3v.6M58.5 61.3v.5M58.5 72.4v.5M58.7 73.5l.3 .5M59 60.2l-.3 .6M59.3 74.5v.6M59.5 75.6l.3 .5M60.1 76.6l.2 .6M60.6 77.4l.3 .6M61.1 78.5l.3 .3M61.6 79.3l.3 .5"/>
<path d="M99.2 79.3l-.2 .3M99.7 78.2l-.2 .6M100.3 77.4l-.3 .6M100.8 76.4l-.3 .5M101.1 75.3v.5M101.6 60.5l.3 .5M101.6 74.3l-.3 .5M101.9 73.2v.5M102.1 61.6l.3 .5M102.4 62.6v.5M102.4 63.7v.5M102.4 70v.6"/>
<path d="M102.4 71.1v.5M102.4 64.7l.3 .6M102.4 72.1l-.3 .6M102.7 65.8v.5M102.7 66.9v.5M102.7 67.9v.5M102.7 69v.5M62.2 80.1v.2l.2 .3M62.7 81.1l.5 .3M63.5 81.9l.3 .3M64 82.7l.6 .3M64.8 83.5l.3 .3h.3"/>
<path d="M65.6 84.3l.5 .3M66.4 84.8l.5 .3M67.5 85.4l.2 .5M68.3 86.2l.2 .2M69.1 86.7l.5 .3M70.1 87.2l.5 .3M71.2 87.8h.5M72.2 88l.6 .3M73.3 88.5h.5M74.3 88.8h.6M75.4 89.1h.5M76.5 89.3h.5"/>
<path d="M77.5 89.6h.6M78.6 89.6h.5M79.6 89.6h.6M80.7 89.6h.5M81.8 89.6h.5M83.3 89.3l-.5 .3M84.4 89.1l-.5 .2M84.9 89.1h.6M86 88.8h.5M87 88.5h.6M88.6 88l-.5 .3M89.7 87.5l-.5 .3"/>
<path d="M90.8 87l-.6 .2M91.8 86.4l-.3 .3h-.2M92.6 85.9l-.5 .3M93.4 85.1l-.3 .5M94.5 84.6l-.6 .2M95.2 83.8l-.5 .2M95.8 83l-.3 .5M96.6 82.2l-.3 .5M97.4 81.4l-.3 .5M98.2 80.6l-.3 .5M98.7 80.1l-.3 .2"/>
</g>
<path d="M89.2 66.1l1-.6 1.1 .6 .5 1-.5 1.1-1.1 .5-1-.5-.6-1.1z" fill-rule="evenodd" fill="#fff" stroke="#000" stroke-width=".26"/>
<path d="M87.3 67.1h5.8M90.2 64.2v5.8" fill="none" stroke="#000" stroke-width=".26"/>
<path d="M79.1 56l1.1-.3 1 .3 .6 1.1-.6 1-1 .5-1.1-.5-.3-1z" fill-rule="evenodd" fill="#fff" stroke="#000" stroke-width=".26"/>
<path d="M77.3 57.1h6M80.2 54.2v6" fill="none" stroke="#000" stroke-width=".26"/>
<path d="M79.1 76.1l1.1-.5 1 .5 .6 1.1-.6 1-1 .6-1.1-.6-.3-1z" fill-rule="evenodd" fill="#fff" stroke="#000" stroke-width=".26"/>
<path d="M77.3 77.2h6M80.2 74.3v5.8" fill="none" stroke="#000" stroke-width=".26"/>
<path d="M69.3 66.1l1.1-.6 1 .6 .3 1-.3 1.1-1 .5-1.1-.5-.5-1.1z" fill-rule="evenodd" fill="#fff" stroke="#000" stroke-width=".26"/>
<path d="M67.2 67.1h6.1M70.4 64.2v5.8" fill="none" stroke="#000" stroke-width=".26"/>
<path d="M152.1 131.7a10.2 10.2 0 0 1 17.8 2.9 10.1 10.1 0 0 1-6.7 12.7l-2.9 .2-3.1-.2-2.7-1.6-2.4-2.1a10.5 10.5 0 0 1 0-11.9z" fill-rule="evenodd" fill="#808080" stroke="#000" stroke-width=".26"/>
<path d="M156.1 133.5l1.9-1.3 2.3-.5 2.2 .5 2.1 1.3 1.3 1.9 .3 2.4a5.5 5.5 0 0 1-5.9 5.8l-2.3-.3-1.9-1.3-1.3-2.1-.5-2.1 .5-2.4z" fill-rule="evenodd" fill="#fff" stroke="#000" stroke-width=".26"/>
<g fill="none" stroke="#000" stroke-width=".26">
<path d="M159 129.8v.6M159 130.9v.5M159.3 129h-.3v.3M159.3 131.7h.5M159.8 129h.5M160.3 131.7h.6M160.9 129h.5v.6M161.4 130.1v.5M161.4 131.1v.6M159 146.2h.5M159 144.1v.5M159 145.2v.5"/>
<path d="M159.3 143.8h.5M160.1 146.2h.5M160.3 143.8h.6M161.4 143.8v.6M161.4 144.9v.5M161.4 146v.2h-.3"/>
</g>
<path d="M16.4 272.4l.8-.5h1.1l1 .5 .3 1.1-.3 1-1 .6h-1.1l-.8-.6-.3-1z" fill="none" stroke="#000" stroke-width=".53"/>
<path d="M87.3 189.4v6.3zM134.1 189.4v7.1z" fill-rule="evenodd" fill="#fff"/>
<path d="M87.3 189.4v6.3v-6.3M89.2 192.3h43.1M134.1 189.4v7.1v-7.1" fill="none" stroke="#000" stroke-width=".26"/>
<path d="M87.3 192.3l2.1-.8v1.3zM132 191.5l2.1 .8-2.1 .5z" fill="#000"/>
<path d="M106.9 187.5h7.7v4.2h-7.7z" fill-rule="evenodd" fill="#fff"/>
<path d="M35.2 177.2h2.1zM36.2 176.1v2.1z" fill-rule="evenodd" fill="#808080"/>
<path d="M35.2 177.2h2.1h-2.1M36.2 178.2v-2.1v2.1M32.8 184.3l-3.4 8h-5.1" fill="none" stroke="#000" stroke-width=".26"/>
<path d="M33.6 182.5l-.3 2.4-1-.6z" fill="#000"/>
<path d="M13.8 190.1h10.8v4h-10.8z" fill-rule="evenodd" fill="#fff"/>
<g fill="#808080" stroke="#000" stroke-width=".26">
<path d="M34.1 175.9l1.4-1.1h1.5l1.1 1.1 .5 1.3-.5 1.6-1.1 .8h-1.5l-1.4-.8-.5-1.6z" fill-rule="evenodd"/>
<path d="M70.4 175.6h68.8v5h-68.8z" fill-rule="evenodd"/>
<path d="M75.1 172.2h59v11.9h-59z" fill-rule="evenodd"/>
</g>
<path d="M74.3 178.2h1.9zM75.1 177.2v1.8z" fill-rule="evenodd" fill="#fff"/>
<path d="M74.3 178.2h1.9h-1.9M75.1 179v-1.8v1.8M71.4 182.7l-1 1.4h-5" fill="none" stroke="#000" stroke-width=".26"/>
<path d="M69.1 184.3l2.3-1.6-1 2.7z" fill="#000"/>
<path d="M55 181.9h10.6v4h-10.6z" fill-rule="evenodd" fill="#fff"/>
<g fill="none" stroke="#000" stroke-width=".26">
<path d="M113.2 172.7v.5M113.2 173.7v.6M113.2 174.8v.5M113.2 175.9v.5M113.2 176.9v.5M113.2 178v.5M113.2 179v.6M113.2 172.2h.6M114.3 172.2h.5M115.4 172.2h.5v.5M115.9 173.2v.5M115.9 174.3v.5"/>
<path d="M115.9 175.3v.6M115.9 176.4v.5M115.9 177.4v.6M115.9 178.5v.5M115.9 179.6v.5M113.2 180.1v.5M113.2 181.2v.5M113.2 182.2v.5M113.2 183.3v.5M113.5 184.1h.5M114.6 184.1h.5M115.9 180.6v.6"/>
<path d="M115.9 181.7v.5M115.9 182.7v.6M115.9 183.8v.3h-.3"/>
</g>
<path d="M79.1 169.5l2.4-1.8 2.6-1.1 3.2-.5v24l-3.2-.5-2.6-1-2.4-1.9-1.3-2.1-.5-2.7v-7.6l.5-2.4z" fill-rule="evenodd" fill="#808080" stroke="#000" stroke-width=".26"/>
<g font-size="4.2">
<text x="20.9" y="8.9">8</text>
<text x="44.7" y="8.9">7</text>
<text x="68.5" y="8.9">6</text>
<text x="92.3" y="8.9">5</text>
<text x="115.9" y="8.9">4</text>
<text x="139.7" y="8.9">3</text>
<text x="163.5" y="8.9">2</text>
<text x="187.3" y="8.9">1</text>
<text x="90.8" y="25.8">80 Grade,</text>
<text x="6.3" y="30.9">H</text>
<text x="85.2" y="30.9">1 X Sand Paper</text>
<text x="201.3" y="30.9">H</text>
<text x="152.7" y="38.3">Ratchet Wheel,</text>
<text x="157.4" y="43.6">1 X Jarrah</text>
<text x="6.1" y="65.5">G</text>
<text x="201.3" y="65.5">G</text>
<text x="6.3" y="100.2">F</text>
<text x="201.6" y="100.2">F</text>
<text x="33.1" y="113.4">1 X Jarrah</text>
<text x="37.6" y="108.4">Pully,</text>
<text x="151.1" y="110.8">Locking Pin,</text>
<text x="151.3" y="116.1">4 X Bamboo</text>
<text x="6.3" y="134.8">E</text>
<text x="201.3" y="134.8">E</text>
<text x="124.1" y="158.9">Locking Pin,</text>
<text x="124.4" y="164">1 X Bamboo</text>
<text x="6.1" y="169.5">D</text>
<text x="201.3" y="169.5">D</text>
<text x="163.5" y="175.9">Drive Shaft,</text>
<text x="165.1" y="180.9">1 X Jarrah</text>
<text x="6.1" y="204.2">C</text>
<text x="20.1" y="205.8">Bush Bearing,</text>
<text x="84.7" y="205">Ratchet Arm,</text>
<text x="86.3" y="210">1 X Sheaoak</text>
<text x="201.3" y="204.2">C</text>
<text x="24.3" y="211">2 X Jarrah</text>
<text x="6.3" y="238.6">B</text>
<text x="142.1" y="236.4">Ratchet Arm Template</text>
<text x="201.3" y="238.6">B</text>
<text x="104" y="265.8">Pings,</text>
<text x="6.3" y="273.2">A</text>
<text x="16.7" y="274.5">c</text>
<text x="97.9" y="270.8">1 X Bamboo</text>
<text x="201.3" y="273.2">A</text>
<text x="20.9" y="291.2">8</text>
<text x="44.7" y="291.2">7</text>
<text x="68.5" y="291.2">6</text>
<text x="92.3" y="291.2">5</text>
<text x="115.9" y="291.2">4</text>
<text x="139.7" y="291.2">3</text>
<text x="163.5" y="291.2">2</text>
<text x="187.3" y="291.2">1</text>
</g>
<g font-size="3.4">
<text x="124.1" y="126.1">Right end cap,</text>
<text x="127.5" y="130.4">1 X Jarrah</text>
</g>
<g font-size="2.9">
<text x="105.8" y="20.5">141.00</text>
<text x="33.6" y="26.9" transform="rotate(-90 33.6 26.9)">6.00</text>
<text x="42.6" y="30.6">9.00</text>
<text x="22.5" y="37">Ø 3.00</text>
<text x="45.8" y="36.4">1.50</text>
<text x="115.9" y="43.6">4.00</text>
<text x="53.2" y="53.6">0.50</text>
<text x="15.3" y="68.4">Ø 45.00</text>
<text x="25.1" y="68.4">Ø 50.00</text>
<text x="136.3" y="67.9">Ø 32.00</text>
<text x="22.8" y="80.6">Ø 12.00</text>
<text x="40.7" y="96">6.00</text>
<text x="115.4" y="93.6">5.00</text>
<text x="150.8" y="93">14.00</text>
<text x="186.3" y="102.8">Ø 3.00</text>
<text x="97.9" y="121.1">10.00</text>
<text x="97.4" y="138.6">Ø 20.00</text>
<text x="130.7" y="145.2">Ø 12.01</text>
<text x="131.2" y="149.9">Ø 2.52</text>
<text x="105.8" y="164" transform="rotate(-90 105.8 164)">19.00</text>
<text x="50.3" y="178">Ø 24.00</text>
<text x="55.3" y="184.9">Ø 12.04</text>
<text x="149.2" y="181.9">Ø 5.00</text>
<text x="60.6" y="192">5.00</text>
<text x="107.2" y="190.7">46.99</text>
<text x="124.4" y="190.9">5.00</text>
<text x="14.3" y="193.1">Ø 12.00</text>
<text x="101.1" y="196.5">59.00</text>
<text x="27" y="220.3">Ø 5.60</text>
<text x="47.1" y="220">Ø 9.00</text>
<text x="94.7" y="217.7">43.00</text>
<text x="22.2" y="235.9">8.00</text>
<text x="124.6" y="239.9" transform="rotate(-90 124.6 239.9)">6.00</text>
<text x="45.2" y="251" transform="rotate(-90 45.2 251)">2.00</text>
<text x="70.1" y="251.5" transform="rotate(-90 70.1 251.5)">4.00</text>
<text x="97.1" y="254.7" transform="rotate(-90 97.1 254.7)">13.00</text>
<text x="122.5" y="254.7" transform="rotate(-90 122.5 254.7)">13.00</text>
<text x="85.7" y="262.1">Ø 2.50</text>
<text x="126.7" y="261.6">Ø 3.00</text>
<text x="22" y="266.6">CLOCKWORK ART</text>
<text x="16.9" y="270.6">Wooden Grandfather Clock</text>
<text x="20.4" y="274.5">Nick Andronis 1999-2001</text>
<text x="32.3" y="280.6">NICK ANDRONIS</text>
<text x="65.1" y="280.1">mm</text>
<text x="80.7" y="280.1">07-04-2</text>
<text x="119.1" y="280.1">x 64 Drive, Parts</text>
<text x="164.3" y="280.1">2</text>
<text x="34.1" y="285.7">August 2001</text>
<text x="82" y="285.7">1:1</text>
<text x="103.5" y="285.7">Parts = 15</text>
<text x="149" y="285.7">1 OF 1</text>
</g>
<g font-size="2.1">
<text x="64.8" y="274.8">SIZE</text>
<text x="80.7" y="274.8">FSCM NO</text>
<text x="125.1" y="274.8">DWG NO</text>
<text x="163" y="274.8">REV</text>
<text x="11.1" y="280.4">DRAWN</text>
<text x="11.1" y="285.4">ISSUED</text>
<text x="62.7" y="285.4">SCALE</text>
<text x="125.7" y="285.4">SHEET</text>
</g>
</svg>
